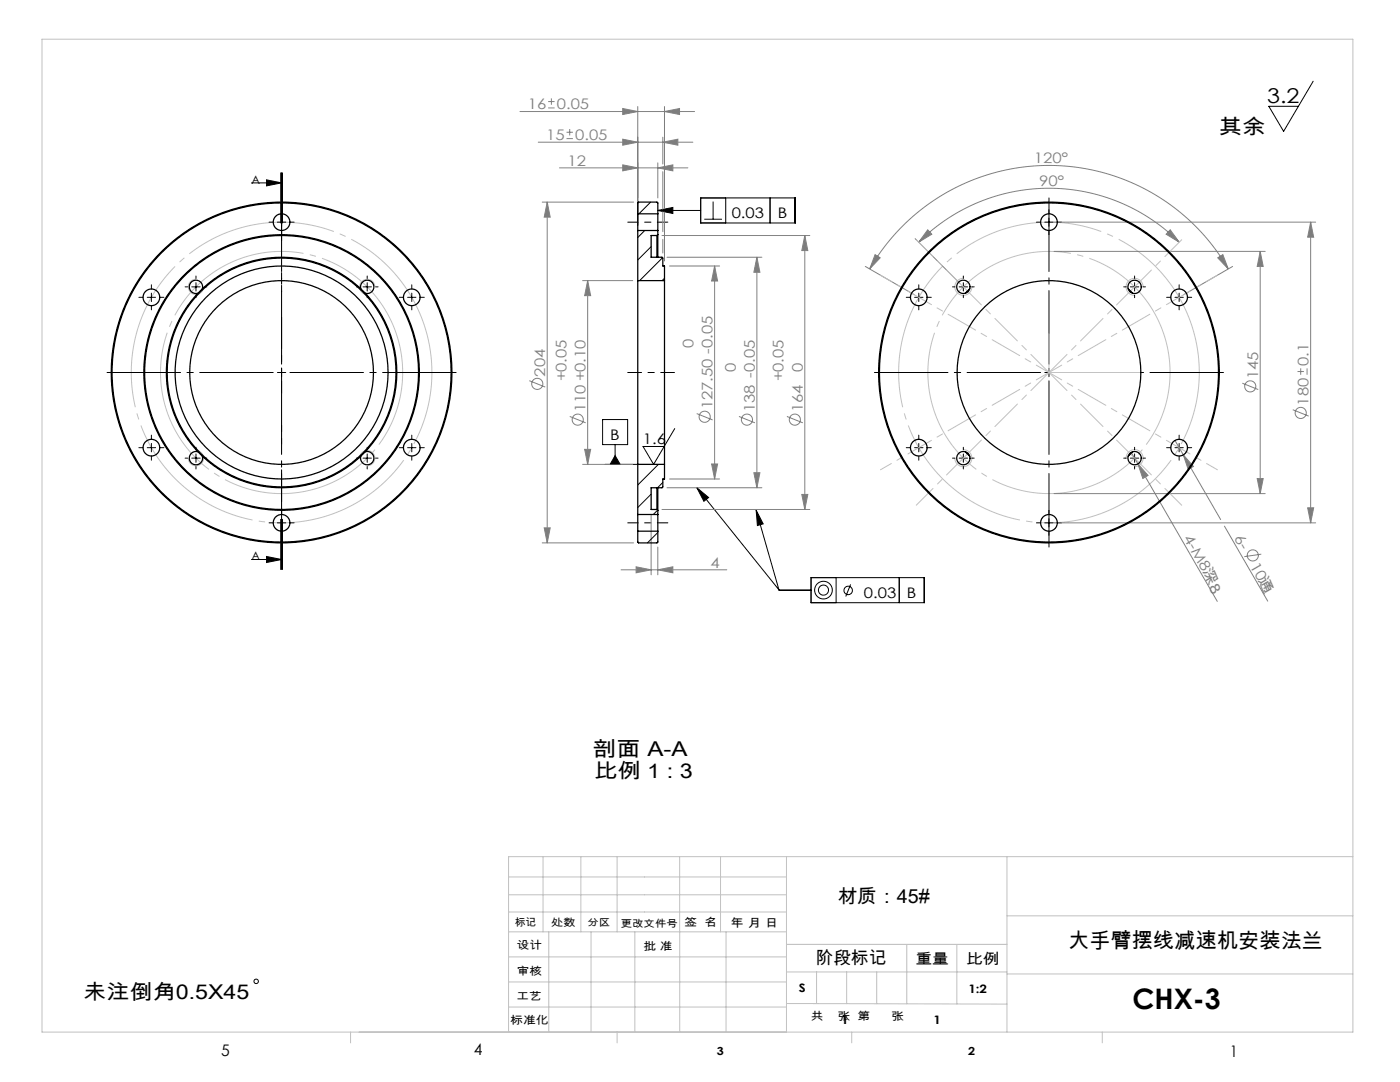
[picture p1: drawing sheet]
<svg xmlns="http://www.w3.org/2000/svg" width="279mm" height="216mm" viewBox="0 0 279 216" stroke-linecap="round" stroke-linejoin="round" font-family="sans-serif">
<g fill="none" stroke="#808080" stroke-width=".2">
<path d="M110 19.6v1.3M103.8 22.3h34.8M107.4 28.4h24.9M109.4 21.5h1.3M109.4 20.3h1.3M111.7 33.5h25.6M113.1 27.7h1.2M113.1 26.4h1.2M113.7 25.8v1.2M124.3 32.9l3 .6-3 .6zM124.3 27.8l3 .6-3 .6zM124.3 21.7l3 .6-3 .6z"/>
<path d="M127.3 21.3v23.7M131.3 33.5l3-.6v1.2zM131.3 32.5v7M132.3 28.4l3-.6v1.2zM132.3 27.4v5.3M132.3 34.3v11.9M132.6 22.3l3-.6v1.2zM132.6 21.3v30.8M133.4 28.4h4.9M108.2 40.3h18.2M109.2 40.3v68M109.2 40.3l.6 3h-1.2z"/>
<path d="M116.3 56h10M117.3 56v36.7M117.3 56l.6 3h-1.2zM132.1 47h29.5M132.3 47.8v2.7M133.1 51.3h19M133.6 53.1h10M142.6 53.1l.6 3h-1.2zM142.6 53.1v42.5M151.1 51.3v46M151.1 51.3l.6 3h-1.2zM160.6 47v54.7"/>
<path d="M160.6 47l.6 3h-1.2zM172.7 53.2l9.8 5.6M173.6 53.7a41.3 41.3 0 0 1 71.5 0M174.6 50.8l1.1 .6-2.1 2.3zM182.6 47.6l8.9 8.9M183.3 48.3a36.8 36.8 0 0 1 52 0M185.1 45.9l.9 .8-2.7 1.6zM210.3 44.3h52.3M210.3 50.2h42.2M233.5 45.9l1.8 2.4-2.6-1.6zM243 51.4l1-.6 1.1 2.9zM246 53.2l-9.8 5.6"/>
<path d="M251.5 50.2l.6 3h-1.2zM251.5 50.2v48.3M261.6 44.3l.6 3h-1.2zM261.6 44.3v60M105.6 76l3.2 1.2M247.9 76.5l3.2 1.2M258.9 74.1h1.3M259.6 73.5v1.3M260.9 73.5v1.3M113.7 83.1l3.2 1.3M116.3 92.7h10M116.7 89.7h1.2l-.6 3z"/>
<path d="M133.1 97.3h19M133.6 95.6h10M139 82.5l3.2 1.3M142 92.6h1.2l-.6 3zM147.5 83.1l3.2 1.3M150.5 94.3h1.2l-.6 3zM157 83.1l3.2 1.3M160 98.7h1.2l-.6 3zM210.3 98.5h42.2M225.8 90.3l1.3 2.3M227.1 92.6l2 2.3-1 .6zM227.1 92.6l15.8 27.4"/>
<path d="M234.5 87.9l9.1 15.8M236.2 90.8l2 2.3-1.1 .6zM250.9 95.5h1.2l-.6 3zM258 81.8l3.2 1.2M108.2 108.3h18.2M108.6 105.3h1.2l-.6 3zM123.9 113.7h21.1M126.9 113.1l3 .6-3 .6zM129.9 102.7v12M131.3 113.7l3-.6v1.2zM131.3 109.2v5.5M132.1 101.7h29.5"/>
<path d="M210.3 104.3h52.3M244.4 105l8.6 15M251.7 110.6l-3.4 .5M261 101.3h1.2l-.6 3z"/>
<circle cx="107.2" cy="76.6" r="1.11"/>
<circle cx="249.5" cy="77.1" r="1.11"/>
<circle cx="115.3" cy="83.7" r="1.11"/>
<circle cx="140.6" cy="83.2" r="1.11"/>
<circle cx="149.1" cy="83.7" r="1.11"/>
<circle cx="158.6" cy="83.7" r="1.11"/>
<circle cx="259.6" cy="82.4" r="1.11"/>
<circle cx="250" cy="110.8" r="1.11"/>
</g>
<g fill="none" stroke="#000" stroke-width=".2">
<path d="M262.1 16.2l-5.9 10-3-5h5.9M50.2 36.5h6M53.2 35.9l3 .6-3 .6zM56 34.5v10M56.2 34.5v10.7M56.4 34.5v10M139.8 39.5h18.9v5h-18.9zM144.8 39.5v5M153.7 39.5v5M29.4 59.3h1.6M30.2 58.5v1.7M38.3 57.2h1.6"/>
<path d="M39.1 56.4v1.7M55.4 44.3h1.6M72.5 57.2h1.6M73.3 56.4v1.7M81.3 59.3h1.7M82.2 58.5v1.7M131.3 42h8.5M131.3 42l3-.6v1.2zM140.6 43.7h3.5M142.3 40.2v3.5M182.5 59.3h1.7M183.4 58.5v1.7"/>
<path d="M191.4 57.2h1.7M192.3 56.4v1.7M208.5 44.3h1.7M209.3 43.5v1.7M225.6 57.2h1.7M226.4 56.4v1.7M234.5 59.3h1.7M235.3 58.5v1.7M55.4 74.3h1.6M56.2 73.5v1.7M208.5 74.3h1.7M209.3 73.5v1.7"/>
<path d="M29.4 89.3h1.6M30.2 88.5v1.7M38.3 91.4h1.6M39.1 90.6v1.6M72.5 91.4h1.6M73.3 90.6v1.6M81.3 89.3h1.7M82.2 88.5v1.7M120.3 83.7h5v5h-5zM120.8 92.7h6.5M122.8 88.7v4M122.8 90.9l1 1.8h-2z"/>
<path d="M134.7 85.5l-4.3 7.2-2.1-3.6h4.2M139.1 97.3l2.3 2-.9 .7zM139.1 97.3l16.4 20.5M182.5 89.3h1.7M183.4 88.5v1.7M191.4 91.4h1.7M192.3 90.6v1.6M225.6 91.4h1.7M226.4 90.6v1.6M234.5 89.3h1.7M235.3 88.5v1.7M50.2 111.6h6"/>
<path d="M53.2 111l3 .6-3 .6zM55.4 104.3h1.6M56 103.6v10M56.2 103.5v10.1M56.4 103.6v10zM150.9 101.8l4.6 16M150.9 101.8l1.4 2.7-1.1 .4zM155.5 117.8h6.4M161.9 115.3h22.6v5h-22.6zM166.9 115.3v5M169.8 116.6l-1 2.4M179.5 115.3v5"/>
<path d="M208.5 104.3h1.7M209.3 103.5v1.7"/>
<circle cx="164.3" cy="117.8" r="1.01"/>
<circle cx="164.3" cy="117.8" r="1.76"/>
<circle cx="169.3" cy="117.8" r=".85"/>
<circle cx="51.1" cy="195.8" r=".44"/>
</g>
<path d="M84.9 65.6a30 30 0 0 0-50.3-12.1 30 30 0 0 0 13.8 49.8 30 30 0 0 0 36.9-36.2l-.4-1.5M238 65.6a30 30 0 0 0-50.2-12.1 30 30 0 0 0 13.8 49.8 30 30 0 0 0 36.9-36.2l-.5-1.5" fill="none" stroke="#c0c0c0" stroke-width=".2" stroke-dasharray="30.5 1.3 1.3 1.3" stroke-dashoffset="6.7" stroke-linecap="butt"/>
<path d="M79.3 67.3a24.2 24.2 0 0 0-40.5-9.8 24.2 24.2 0 0 0 11.1 40.1 24.2 24.2 0 0 0 29.8-29l-.4-1.3M232.5 67.3a24.2 24.2 0 0 0-40.5-9.8 24.2 24.2 0 0 0 11 40.1 24.2 24.2 0 0 0 29.8-29l-.3-1.3" fill="none" stroke="#c0c0c0" stroke-width=".2" stroke-dasharray="30.5 1.3 1.3 1.3" stroke-dashoffset="7.9" stroke-linecap="butt"/>
<g fill="none" stroke="#c0c0c0" stroke-width=".2">
<path d="M8.4 7.8h261.6v198.1h-261.6zM39.1 55.7a1.52 1.52 0 0 0-1.5 1.5 1.52 1.52 0 0 0 1.5 1.6 1.52 1.52 0 0 0 1.5-1.6M74.8 57.2a1.52 1.52 0 0 0-1.5-1.5 1.52 1.52 0 0 0-1.5 1.5 1.52 1.52 0 0 0 1.5 1.6M192.3 55.5a1.7 1.7 0 0 0-1.7 1.7 1.7 1.7 0 0 0 1.7 1.7 1.7 1.7 0 0 0 1.7-1.7M228.1 57.2a1.7 1.7 0 0 0-1.7-1.7 1.7 1.7 0 0 0-1.7 1.7 1.7 1.7 0 0 0 1.7 1.7M209.3 66.6v7.7h18.4M39.1 89.9a1.52 1.52 0 0 1 1.5 1.5 1.52 1.52 0 0 1-1.5 1.5 1.52 1.52 0 0 1-1.5-1.5M71.8 91.4a1.52 1.52 0 0 1 1.5-1.5 1.52 1.52 0 0 1 1.5 1.5 1.52 1.52 0 0 1-1.5 1.5M192.3 89.7a1.7 1.7 0 0 1 1.7 1.7 1.7 1.7 0 0 1-1.7 1.7 1.7 1.7 0 0 1-1.7-1.7M224.7 91.4a1.7 1.7 0 0 1 1.7-1.7 1.7 1.7 0 0 1 1.7 1.7 1.7 1.7 0 0 1-1.7 1.7M101.5 178.5h55.5M101.5 175h55.5"/>
<path d="M108.4 170.9v15M115.9 170.9v15M123.2 170.9v15M135.6 170.9v15M143.8 170.9v15M157 170.9v35M201 170.9v35M270 170.9h-168.5v35M101.5 195.9h55.5M101.5 190.9h55.5M101.5 185.9h55.5M101.5 182h55.5"/>
<path d="M109.5 185.9v20M118 185.9v20M126.7 185.9v20M135.7 185.9v20M144.9 185.9v20M157 188.4h44M157 193.9h44M163 193.9v6.4M169 193.9v6.4M175 193.9v6.4M181 188.4v11.9M191 188.4v11.9"/>
<path d="M201 194.3h69M201 182.7h69M70 205.9v2.2M101.5 200.9h55.5M123.2 205.9v2.2M157 200.2l44 .2M170 205.9v2.2M220 205.9v2.2"/>
</g>
<path d="M54.5 74.3h-33.1M56.2 72.7v-33.2M56.2 76v33.2M57.9 74.3h33.1M207.7 74.3h-33.2M209.3 72.7v-33.2M209.3 76v33.2M211 74.3h33.2" fill="none" stroke="#000" stroke-width=".2" stroke-dasharray="30.5 1.3 1.3 1.3" stroke-dashoffset="15.8"/>
<g fill="none" stroke="#000" stroke-width=".2" stroke-dasharray="30.5 1.3 1.3 1.3">
<path d="M28.5 59.3h-.8M30.2 57.7v-.9M31.9 59.3h.8M37.4 57.2h-.5M39.1 55.6v-.5M39.1 58.9v.5M40.8 57.2h.5M54.5 44.3h-.8M56.2 42.7v-.9M56.2 46v.8M57.9 44.3h.8M71.6 57.2h-.5"/>
<path d="M73.3 55.6v-.5M73.3 58.9v.5M75 57.2h.5M80.5 59.3h-.8M82.2 57.7v-.9M83.8 59.3h.9M181.7 59.3h-.8M183.4 57.7v-.9M185 59.3h.9M190.6 57.2h-.5M192.3 55.6v-.5M192.3 58.9v.5"/>
<path d="M193.9 57.2h.5M207.7 44.3h-.9M209.3 42.7v-.9M209.3 46v.8M211 44.3h.8M224.8 57.2h-.5M226.4 55.6v-.5M226.4 58.9v.5M228.1 57.2h.5M233.7 59.3h-.9M235.3 57.7v-.9M237 59.3h.8"/>
<path d="M30.2 61v.8M82.2 61v.8M183.4 61v.8M235.3 61v.8M28.5 89.3h-.8M30.2 87.7v-.9M30.2 91v.8M31.9 89.3h.8M37.4 91.4h-.5M39.1 89.7v-.5M39.1 93.1v.5M40.8 91.4h.5"/>
<path d="M71.6 91.4h-.5M73.3 89.7v-.5M73.3 93.1v.5M75 91.4h.5M80.5 89.3h-.8M82.2 87.7v-.9M82.2 91v.8M83.8 89.3h.9M181.7 89.3h-.8M183.4 87.7v-.9M183.4 91v.8M185 89.3h.9"/>
<path d="M190.6 91.4h-.5M192.3 89.7v-.5M192.3 93.1v.5M193.9 91.4h.5M224.8 91.4h-.5M226.4 89.7v-.5M226.4 93.1v.5M228.1 91.4h.5M233.7 89.3h-.9M235.3 87.7v-.9M235.3 91v.8M237 89.3h.8"/>
<path d="M54.5 104.3h-.8M56.2 102.7v-.9M56.2 106v.8M57.9 104.3h.8M207.7 104.3h-.9M209.3 102.7v-.9M209.3 106v.8M211 104.3h.8"/>
</g>
<path d="M133.3 44.3h-8M133.3 104.3h-8" fill="none" stroke="#000" stroke-width=".2" stroke-dasharray="30.5 1.3 1.3 1.3" stroke-dashoffset="28.4"/>
<path d="M134.6 74.3h-9.3" fill="none" stroke="#000" stroke-width=".2" stroke-dasharray="30.5 1.3 1.3 1.3" stroke-dashoffset="27.7"/>
<path d="M56.2 34.5v79.1" fill="none" stroke="#000" stroke-width=".2" stroke-dasharray="6.3 1.3 1.3 1.3 5.1" stroke-dashoffset="1.7"/>
<path d="M209.3 74.3l17.1-17.1M209.3 74.3l-17-17.1M209.3 74.3l-17 17.1M209.3 74.3l17.1 17.1" fill="none" stroke="#c0c0c0" stroke-width=".2" stroke-dasharray="6.3 1.3 1.3 1.3" stroke-dashoffset="1.3"/>
<path d="M192.3 57.2l-9.4-9.4M226.4 57.2l9.4-9.4M192.3 91.4l-9.4 9.4M226.4 91.4l9.4 9.4" fill="none" stroke="#c0c0c0" stroke-width=".2" stroke-dasharray="6.3 1.3 1.3 1.3" stroke-dashoffset="1.6"/>
<path d="M209.3 74.3l26-15M209.3 74.3l-25.9-15M209.3 74.3l-25.9 15M209.3 74.3l26 15" fill="none" stroke="#c0c0c0" stroke-width=".2" stroke-dasharray="6.3 1.3 1.3 1.3" stroke-dashoffset="3.4"/>
<path d="M183.4 59.3l-7.7-4.4M235.3 59.3l7.7-4.4M183.4 89.3l-7.7 4.4M235.3 89.3l7.7 4.4" fill="none" stroke="#c0c0c0" stroke-width=".2" stroke-dasharray="6.3 1.3 1.3 1.3" stroke-dashoffset="3.8"/>
<g fill="#000">
<path d="M53.2 35.9l3 .6-3 .6zM53.2 111l3 .6-3 .6z"/>
<path d="M131.3 42l3-.6v1.2zM122.8 90.9l1 1.8h-2zM139.1 97.3l2.3 2-.9 .7zM150.9 101.8l1.4 2.7-1.1 .4z"/>
</g>
<g fill="#808080">
<path d="M233.5 45.9l1.8 2.4-2.6-1.6zM185.1 45.9l.9 .8-2.7 1.6z"/>
<path d="M243 51.4l1-.6 1.1 2.9zM174.6 50.8l1.1 .6-2.1 2.3z"/>
<path d="M261 101.3h1.2l-.6 3zM261.6 44.3l.6 3h-1.2zM250.9 95.5h1.2l-.6 3zM251.5 50.2l.6 3h-1.2z"/>
<path d="M126.9 113.1l3 .6-3 .6zM131.3 113.7l3-.6v1.2z"/>
<path d="M109.2 40.3l.6 3h-1.2zM108.6 105.3h1.2l-.6 3z"/>
<path d="M117.3 56l.6 3h-1.2zM116.7 89.7h1.2l-.6 3z"/>
<path d="M142 92.6h1.2l-.6 3zM142.6 53.1l.6 3h-1.2z"/>
<path d="M151.1 51.3l.6 3h-1.2zM150.5 94.3h1.2l-.6 3z"/>
<path d="M160.6 47l.6 3h-1.2zM160 98.7h1.2l-.6 3z"/>
<path d="M236.2 90.8l.9 2.9 1.1-.6zM227.1 92.6l1 2.9 1-.6z"/>
<path d="M124.3 32.9l3 .6-3 .6zM131.3 33.5l3-.6v1.2z"/>
<path d="M124.3 27.8l3 .6-3 .6zM132.3 28.4l3-.6v1.2zM124.3 21.7l3 .6-3 .6zM132.6 22.3l3-.6v1.2z"/>
</g>
<g fill="none" stroke="#000" stroke-width=".25">
<path d="M40.4 57.6a1.33 1.33 0 0 0-1.2-1.7 1.33 1.33 0 0 0-1.4 1.5 1.33 1.33 0 0 0 1.7 1.1M72 57.6a1.33 1.33 0 0 1 1.2-1.7 1.33 1.33 0 0 1 1.4 1.5 1.33 1.33 0 0 1-1.7 1.1M127.3 56v36.7M127.3 42.7v3.3M127.3 56h5.3M127.3 42.7h4M127.3 46h4M127.3 42.7v-2.2l.1-.2h3.7l.2 .2v2.2M127.3 46v10M131.1 47v4.3M131.1 47h-1.2v4.3h2.2l.2 .2v1.6h.3v2.9M131.3 42.7v3.3"/>
<path d="M131.3 46.8v4.5M131.3 46v.8M131.3 46.8l-.2 .2M132.6 56v36.7M193.5 57.6l-.9 .9M225.2 57.6l.8 .9M39.5 90.1a1.33 1.33 0 0 0-1.7 1.2 1.33 1.33 0 0 0 1.4 1.4 1.33 1.33 0 0 0 1.2-1.7M72.9 90.1a1.33 1.33 0 0 1 1.7 1.2 1.33 1.33 0 0 1-1.4 1.4 1.33 1.33 0 0 1-1.2-1.7M127.3 92.7h5.3M127.3 92.7v10M131.1 97.3v4.4M131.3 97.3v4.5"/>
<path d="M132.6 92.7v2.9h-.3v1.6l-.2 .1h-2.2v4.4h1.2M192.6 90.1l.9 .9M226 90.1l-.8 .9M127.3 102.7v3.3M127.3 102.7h4M127.3 106h4M127.3 106v2.2l.1 .1h3.7l.2-.1v-2.2M131.1 101.7l.2 .1M131.3 102.7v3.3M131.3 101.8v.9"/>
<circle cx="30.2" cy="59.3" r="1.67"/>
<circle cx="56.2" cy="44.3" r="1.67"/>
<circle cx="82.2" cy="59.3" r="1.67"/>
<circle cx="183.4" cy="59.3" r="1.67"/>
<circle cx="192.3" cy="57.2" r="1.33"/>
<circle cx="209.3" cy="44.3" r="1.67"/>
<circle cx="226.4" cy="57.2" r="1.33"/>
<circle cx="235.3" cy="59.3" r="1.67"/>
<circle cx="56.2" cy="74.3" r="34"/>
<circle cx="56.2" cy="74.3" r="27.5"/>
<circle cx="56.2" cy="74.3" r="23"/>
<circle cx="56.2" cy="74.3" r="33.8"/>
<circle cx="56.2" cy="74.3" r="18.3"/>
<circle cx="56.2" cy="74.3" r="22.8"/>
<circle cx="56.2" cy="74.3" r="27.3"/>
<circle cx="56.2" cy="74.3" r="21.3"/>
<circle cx="209.3" cy="74.3" r="18.3"/>
<circle cx="209.3" cy="74.3" r="33.8"/>
<circle cx="209.3" cy="74.3" r="34"/>
<circle cx="30.2" cy="89.3" r="1.67"/>
<circle cx="82.2" cy="89.3" r="1.67"/>
<circle cx="183.4" cy="89.3" r="1.67"/>
<circle cx="192.3" cy="91.4" r="1.33"/>
<circle cx="226.4" cy="91.4" r="1.33"/>
<circle cx="235.3" cy="89.3" r="1.67"/>
<circle cx="56.2" cy="104.3" r="1.67"/>
<circle cx="209.3" cy="104.3" r="1.67"/>
</g>
<path d="M128.7 46l-1.4 1.4M129.9 40.3l-2.4 2.4M129.9 49.2l-2.6 2.7M132.2 51.4l-4.5 4.6M132.6 55.5l-.5 .5M129.9 98.6l-2.6 2.7M131.4 92.7l-4.1 4.1M132.3 96.3l-1.1 1M131.2 101.8l-.8 .9M131.3 106.2l-2.1 2.1" fill="none" stroke="#000" stroke-width=".2"/>
<text font-size="5.6" x="226" y="201.3">CHX-3</text>
<text font-size="4.2" x="213.2" y="189.2">大手臂摆线减速机安装法兰</text>
<g font-size="4.1">
<text x="252.9" y="20.6">3.2</text>
<text x="243.2" y="26.7">其余</text>
<text x="118.2" y="150.8">剖面 A-A</text>
<text x="118.6" y="155.3">比例 1 : 3</text>
<text x="16.6" y="199.4">未注倒角0.5X45</text>
</g>
<text font-size="3.9" x="167.2" y="180.1">材质：45#</text>
<text font-size="3.5" x="162.8" y="192.3">阶段标记</text>
<g font-size="3.2">
<text x="44.2" y="210.6">5</text>
<text x="94.6" y="210.6">4</text>
<text x="245.4" y="210.9">1</text>
</g>
<g font-size="2.9" fill="#808080">
<text x="105.4" y="21.8">16</text>
<text x="111.1" y="21.8">0.05</text>
<text x="109" y="28">15</text>
<text x="114.8" y="27.9">0.05</text>
<text x="113.2" y="33.1">12</text>
<text x="206.3" y="32.6" transform="rotate(1 206.3 32.6)">120°</text>
<text x="207.4" y="37.1" transform="rotate(1 207.4 37.1)">90°</text>
<text x="138.4" y="69.4" transform="rotate(-90 138.4 69.4)">0</text>
<text x="108.8" y="75.1" transform="rotate(-90 108.8 75.1)">204</text>
<text x="113.1" y="75.9" transform="rotate(-90 113.1 75.9)">+0.05</text>
<text x="146.8" y="74.2" transform="rotate(-90 146.8 74.2)">0</text>
<text x="156.4" y="75.9" transform="rotate(-90 156.4 75.9)">+0.05</text>
<text x="160.2" y="74.2" transform="rotate(-90 160.2 74.2)">0</text>
<text x="251.1" y="75.6" transform="rotate(-90 251.1 75.6)">145</text>
<text x="261.1" y="73.1" transform="rotate(-90 261.1 73.1)">0.1</text>
<text x="116.9" y="82.3" transform="rotate(-90 116.9 82.3)">110 +0.10</text>
<text x="142.2" y="81.7" transform="rotate(-90 142.2 81.7)">127.50 -0.05</text>
<text x="150.6" y="82.3" transform="rotate(-90 150.6 82.3)">138 -0.05</text>
<text x="160.2" y="82.3" transform="rotate(-90 160.2 82.3)">164</text>
<text x="261.2" y="80.9" transform="rotate(-90 261.2 80.9)">180</text>
<text x="236.1" y="107.4" transform="rotate(60 236.1 107.4)">4-M8</text>
<text x="246.2" y="107.4" transform="rotate(60 246.2 107.4)">6-</text>
<text x="141.8" y="113.3">4</text>
<text x="249.4" y="112.9" transform="rotate(60 249.4 112.9)">10</text>
<text x="240" y="114" transform="rotate(67 240 114)">深8</text>
<text x="251.1" y="115.8" transform="rotate(67 251.1 115.8)">通</text>
</g>
<g font-size="2.9">
<text x="146" y="43.6">0.03</text>
<text x="155.2" y="43.6">B</text>
<text x="121.8" y="87.8">B</text>
<text x="128.3" y="88.7">1.6</text>
<text x="172.4" y="119.3">0.03</text>
<text x="181" y="119.3">B</text>
<text x="182.7" y="192.3">重量</text>
<text x="192.8" y="192.4">比例</text>
</g>
<g font-size="2.3">
<text x="50.2" y="36.6">A</text>
<text x="50.2" y="111.8">A</text>
<text x="145.8" y="185">年 月 日</text>
<text x="159.4" y="198">S</text>
<text x="193.3" y="198.2">1:2</text>
<text x="167.9" y="204.4">1</text>
<text x="186.3" y="204.4">1</text>
</g>
<g font-size="2.2">
<text x="136.6" y="184.8">签 名</text>
<text x="103.1" y="189.5">设计</text>
<text x="128.4" y="189.5">批 准</text>
<text x="103.1" y="194.5">审核</text>
<text x="103" y="199.6">工艺</text>
<text x="161.8" y="203.5">共</text>
<text x="167.2" y="203.5">张 第</text>
<text x="177.9" y="203.5">张</text>
<text x="101.8" y="204.4">标准化</text>
<text x="143.1" y="210.5">3</text>
<text x="193.2" y="210.5">2</text>
</g>
<g font-size="2.1">
<text x="102.8" y="184.7">标记</text>
<text x="110" y="184.8">处数</text>
</g>
<g font-size="2">
<text x="117.3" y="184.8">分区</text>
<text x="123.9" y="184.9">更改文件号</text>
</g>
</svg>
